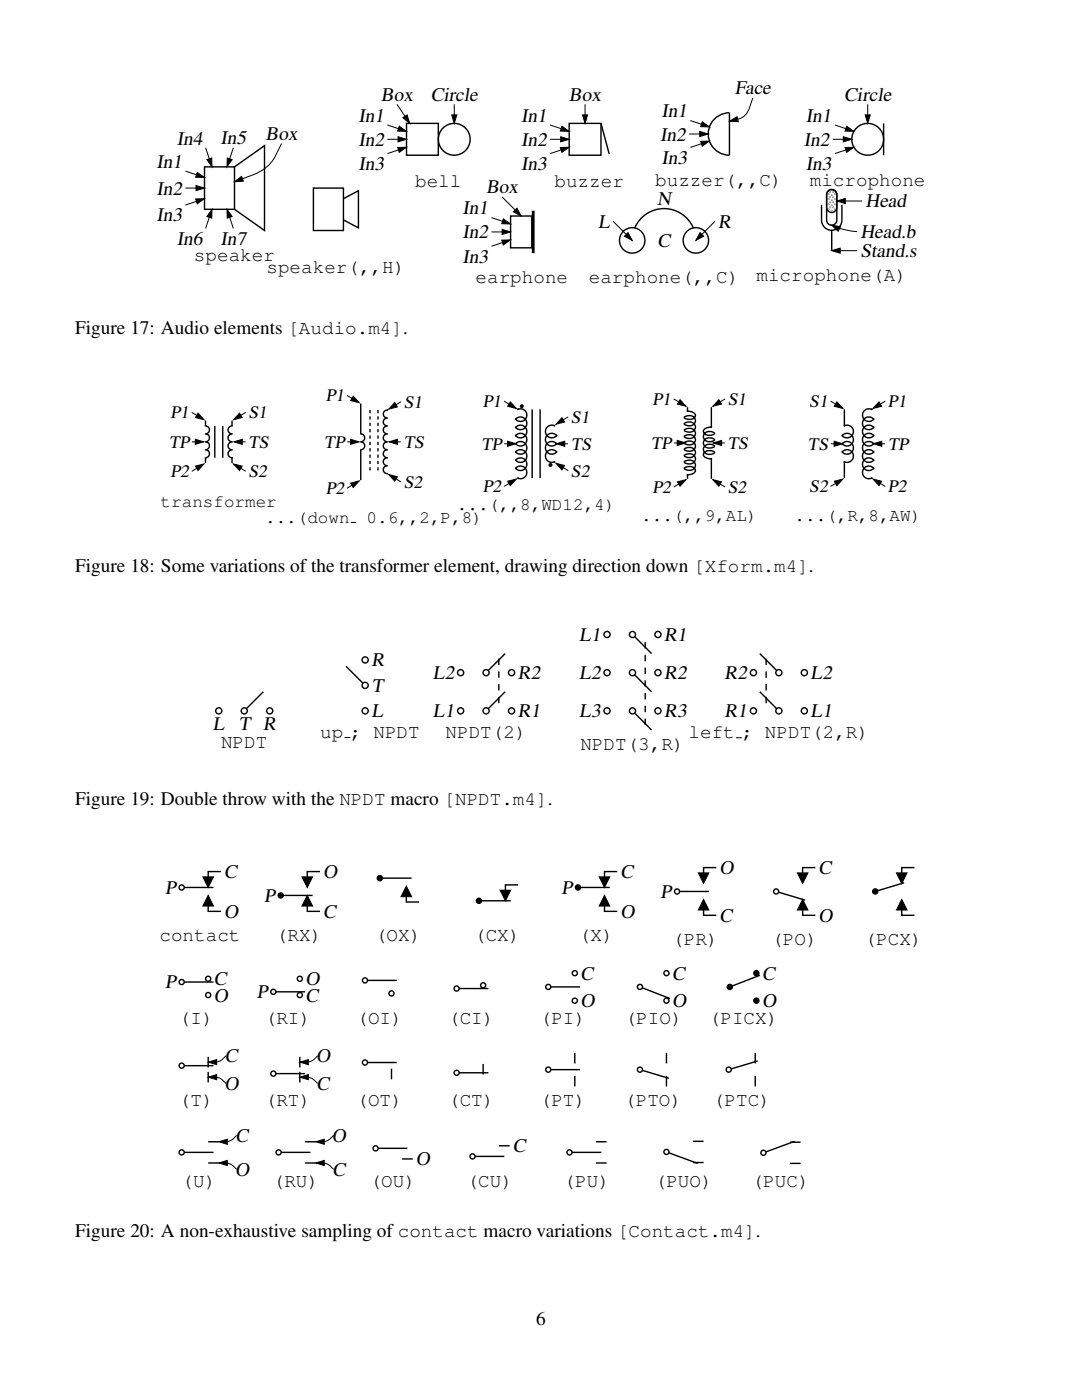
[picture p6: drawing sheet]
<svg xmlns="http://www.w3.org/2000/svg" width="216mm" height="279mm" viewBox="0 0 216 279" stroke-linecap="round" stroke-linejoin="round" font-family="sans-serif">
<g fill="none" stroke="#000" stroke-width=".28">
<path d="M40.8 33.3h6v8.5h-6zM46.8 33.3l6-4.2v16.9l-6-4.2M62.5 37.5h6v8.5h-6zM68.5 39.7l3-1.6v7.4l-3-1.6M81.1 24.6h6.4v6.4h-6.4zM113.6 24.6h6.3v6.4h-6.3zM119.9 24.6l1.7 6.2M142.7 23.6a4.2 4.2 0 0 1 2.9-1.1v8.5a4.2 4.2 0 0 1-4-2.7 4.2 4.2 0 0 1 1.1-4.7zM165.2 38.1a1.02 1.02 0 0 1 1.1-.2 1.02 1.02 0 0 1 .7 .9v5.1a1.02 1.02 0 0 1-1 1 1.02 1.02 0 0 1-1.1-1v-5.1zM165.2 38.1a1.02 1.02 0 0 1 1.1-.2 1.02 1.02 0 0 1 .7 .9v2.6a1.02 1.02 0 0 1-1 1 1.02 1.02 0 0 1-1.1-1v-2.6zM176.3 24.6v6.4M101.9 43.1h4.2v6.4h-4.2z"/>
<path d="M126.7 45.5a6.4 6.4 0 0 1 5.8-3.9 6.4 6.4 0 0 1 5.8 3.9M163.9 40.9v3a2.03 2.03 0 0 0 2.1 2.1 2.03 2.03 0 0 0 2-2.1v-3M166 46v4M40.9 85h.1M40.9 86.6h.1M40.9 88.2h.1M40.9 89.8h.1M40.9 91.4h.1M41 85a.79 .79 0 0 1 .8 .8 .79 .79 0 0 1-.8 .8M41 86.6a.79 .79 0 0 1 .8 .8 .79 .79 0 0 1-.8 .8M41 88.2a.79 .79 0 0 1 .8 .8 .79 .79 0 0 1-.8 .8M41 89.8a.79 .79 0 0 1 .8 .8 .79 .79 0 0 1-.8 .8"/>
<path d="M41 83.9v1.1M41 91.4v1M42.9 85v6.4M44.4 85v6.4M46.3 89.8a.79 .79 0 0 0-.8 .8 .79 .79 0 0 0 .8 .8M46.3 88.2a.79 .79 0 0 0-.8 .8 .79 .79 0 0 0 .8 .8M46.3 86.6a.79 .79 0 0 0-.8 .8 .79 .79 0 0 0 .8 .8M46.3 85a.79 .79 0 0 0-.8 .8 .79 .79 0 0 0 .8 .8M46.3 85h.1M46.3 86.6h.1M46.3 88.2h.1M46.3 89.8h.1"/>
<path d="M46.3 91.4h.1M46.3 83.9v1.1M46.3 91.4v1M71.8 86.6h.2M71.8 88.2h.2M71.8 89.8h.2M72 86.6a.79 .79 0 0 1 .8 .8 .79 .79 0 0 1-.8 .8M72 88.2a.79 .79 0 0 1 .8 .8 .79 .79 0 0 1-.8 .8M72 80.6v6M72 89.8v6M77.3 94.5h.1M77.3 92.9a.79 .79 0 0 0-.8 .8 .79 .79 0 0 0 .8 .8"/>
<path d="M77.3 91.4a.79 .79 0 0 0-.8 .7 .79 .79 0 0 0 .8 .8M77.3 89.8a.79 .79 0 0 0-.8 .8 .79 .79 0 0 0 .8 .8M77.3 88.2a.79 .79 0 0 0-.8 .8 .79 .79 0 0 0 .8 .8M77.3 86.6a.79 .79 0 0 0-.8 .8 .79 .79 0 0 0 .8 .8M77.3 85a.79 .79 0 0 0-.8 .8 .79 .79 0 0 0 .8 .8M77.3 83.4a.79 .79 0 0 0-.8 .8 .79 .79 0 0 0 .8 .8M77.3 81.8a.79 .79 0 0 0-.8 .8 .79 .79 0 0 0 .8 .8M77.3 81.8h.1M77.3 85h.1M77.3 86.6h.1M77.3 88.2h.1M77.3 89.8h.1"/>
<path d="M77.3 91.4h.1M77.3 92.9h.1M77.3 83.4h.1M103.3 81.7h.1M103.3 81.7a1.27 1.27 0 0 1 1.7 .5 1.27 1.27 0 0 1-.4 1.7 1.27 1.27 0 0 1-1.7-.2 1.27 1.27 0 0 1 1.8-.1 1.27 1.27 0 0 1 0 1.8 1.27 1.27 0 0 1-1.8-.1 1.27 1.27 0 0 1 1.8-.1 1.27 1.27 0 0 1 0 1.8 1.27 1.27 0 0 1-1.8-.1 1.27 1.27 0 0 1 1.8-.1 1.27 1.27 0 0 1 0 1.9 1.27 1.27 0 0 1-1.8-.1 1.27 1.27 0 0 1 1.8-.1 1.27 1.27 0 0 1 0 1.8 1.27 1.27 0 0 1-1.8-.1 1.27 1.27 0 0 1 1.8-.1 1.27 1.27 0 0 1 0 1.8 1.27 1.27 0 0 1-1.8-.1 1.27 1.27 0 0 1 1.8-.1 1.27 1.27 0 0 1 0 1.9 1.27 1.27 0 0 1-1.8-.1 1.27 1.27 0 0 1 1.7-.3 1.27 1.27 0 0 1 .4 1.7 1.27 1.27 0 0 1-1.7 .5M103.3 95.4h.1M106.2 81.7v13.7M107.8 81.7v13.7M110.6 84.8v.2a1.27 1.27 0 0 0-1.6 .5 1.27 1.27 0 0 0 .4 1.7 1.27 1.27 0 0 0 1.7-.3 1.27 1.27 0 0 0-1.9-.1 1.27 1.27 0 0 0 0 1.9 1.27 1.27 0 0 0 1.9-.1 1.27 1.27 0 0 0-1.9-.1 1.27 1.27 0 0 0 0 1.8 1.27 1.27 0 0 0 1.9-.1 1.27 1.27 0 0 0-1.7-.2 1.27 1.27 0 0 0-.4 1.6 1.27 1.27 0 0 0 1.6 .6v.1M137.2 81.3v.8a1.52 1.52 0 0 1 1.6 .8 1.37 1.37 0 0 1-2.3 .4 1.23 1.23 0 0 1 1.5-.3 1.23 1.23 0 0 1 .7 1.3 1.38 1.38 0 0 1-2.2 .3 1.23 1.23 0 0 1 1.5-.3 1.23 1.23 0 0 1 .7 1.2 1.38 1.38 0 0 1-2.2 .4 1.23 1.23 0 0 1 1.5-.4 1.23 1.23 0 0 1 .7 1.3 1.38 1.38 0 0 1-2.2 .3 1.23 1.23 0 0 1 1.5-.3 1.23 1.23 0 0 1 .7 1.3 1.38 1.38 0 0 1-2.2 .3 1.23 1.23 0 0 1 1.5-.3 1.23 1.23 0 0 1 .7 1.3 1.38 1.38 0 0 1-2.2 .3 1.23 1.23 0 0 1 1.5-.4 1.23 1.23 0 0 1 .7 1.3 1.38 1.38 0 0 1-2.2 .3 1.23 1.23 0 0 1 1.5-.3 1.23 1.23 0 0 1 .7 1.3 1.38 1.38 0 0 1-2.2 .3 1.23 1.23 0 0 1 1.5-.3 1.23 1.23 0 0 1 .7 1.3 1.38 1.38 0 0 1-2.2 .3 1.37 1.37 0 0 1 2.3 .4 1.31 1.31 0 0 1-1.6 .9v.7M141.9 81.3v3.9a1.52 1.52 0 0 0-1.5 .9 1.37 1.37 0 0 0 2.2 .4 1.23 1.23 0 0 0-1.5-.3 1.23 1.23 0 0 0-.7 1.3 1.38 1.38 0 0 0 2.2 .3 1.23 1.23 0 0 0-1.5-.4 1.23 1.23 0 0 0-.7 1.3 1.38 1.38 0 0 0 2.2 .3 1.23 1.23 0 0 0-1.5-.3 1.23 1.23 0 0 0-.7 1.3 1.38 1.38 0 0 0 2.2 .3 1.37 1.37 0 0 0-2.2 .5 1.31 1.31 0 0 0 1.5 .8v3.9M168.5 81.7v3.3a1.27 1.27 0 0 1 1.6 .5 1.27 1.27 0 0 1-.4 1.7 1.27 1.27 0 0 1-1.7-.3 1.27 1.27 0 0 1 1.9-.1 1.27 1.27 0 0 1 0 1.9 1.27 1.27 0 0 1-1.9-.1 1.27 1.27 0 0 1 1.9-.1 1.27 1.27 0 0 1 0 1.8 1.27 1.27 0 0 1-1.9-.1 1.27 1.27 0 0 1 1.7-.2 1.27 1.27 0 0 1 .4 1.6 1.27 1.27 0 0 1-1.6 .6v3.2"/>
<path d="M173.9 95.4h.1M173.9 81.7a1.27 1.27 0 0 0-1.6 .5 1.27 1.27 0 0 0 .3 1.7 1.27 1.27 0 0 0 1.7-.2 1.27 1.27 0 0 0-1.8-.1 1.27 1.27 0 0 0 0 1.8 1.27 1.27 0 0 0 1.8-.1 1.27 1.27 0 0 0-1.8-.1 1.27 1.27 0 0 0 0 1.8 1.27 1.27 0 0 0 1.8-.1 1.27 1.27 0 0 0-1.8-.1 1.27 1.27 0 0 0 0 1.9 1.27 1.27 0 0 0 1.8-.1 1.27 1.27 0 0 0-1.8-.1 1.27 1.27 0 0 0 0 1.8 1.27 1.27 0 0 0 1.8-.1 1.27 1.27 0 0 0-1.8-.1 1.27 1.27 0 0 0 0 1.8 1.27 1.27 0 0 0 1.8-.1 1.27 1.27 0 0 0-1.8-.1 1.27 1.27 0 0 0 0 1.9 1.27 1.27 0 0 0 1.8-.1 1.27 1.27 0 0 0-1.7-.3 1.27 1.27 0 0 0-.3 1.7 1.27 1.27 0 0 0 1.6 .5M173.9 81.7h.1"/>
<circle cx="90.6" cy="27.8" r="3.2"/>
<circle cx="165.3" cy="39.8" r=".02"/>
<circle cx="165.3" cy="38.7" r=".02"/>
<circle cx="165.7" cy="38.3" r=".02"/>
<circle cx="165.7" cy="39.4" r=".02"/>
<circle cx="166" cy="39" r=".02"/>
<circle cx="166" cy="40" r=".02"/>
<circle cx="166.3" cy="38.3" r=".02"/>
<circle cx="166.3" cy="39.4" r=".02"/>
<circle cx="166.6" cy="39.8" r=".02"/>
<circle cx="166.6" cy="38.7" r=".02"/>
<circle cx="173.1" cy="27.8" r="3.2"/>
<circle cx="126.2" cy="48" r="2.54"/>
<circle cx="138.9" cy="48" r="2.54"/>
<circle cx="165.3" cy="41.8" r=".02"/>
<circle cx="165.3" cy="40.8" r=".02"/>
<circle cx="165.7" cy="40.4" r=".02"/>
<circle cx="165.7" cy="41.4" r=".02"/>
<circle cx="166" cy="41" r=".02"/>
<circle cx="166" cy="42" r=".02"/>
<circle cx="166.3" cy="40.4" r=".02"/>
<circle cx="166.3" cy="41.4" r=".02"/>
<circle cx="166.6" cy="41.8" r=".02"/>
<circle cx="166.6" cy="40.8" r=".02"/>
</g>
<g fill="#000" stroke="#000" stroke-width=".2">
<path d="M39.4 34.4l1.4 1h-1.8zM39.1 37l1.7 .5-1.7 .5zM41.3 31.9l.9-.4 .1 1.8zM45.3 31.5l1 .4-1 1.4zM46.8 36.3l1.4-1.1 .4 1zM79.7 25.2l1.4 1h-1.8zM79.4 27.3l1.7 .5-1.7 .5zM79.3 29.4h1.8l-1.4 1zM80.4 23.5l.8-.6 .5 1.7zM90.1 22.9h1l-.5 1.7zM112.1 25.2l1.5 1h-1.8zM111.9 27.3l1.7 .5-1.7 .5z"/>
<path d="M111.8 29.4h1.8l-1.5 1zM116.2 22.9h1.1l-.6 1.7zM139.6 26.2l1.7 .5-1.7 .5zM140.1 24.3l1.5 1h-1.8zM139.8 28.2h1.8l-1.5 1zM145.6 24.2l1.5-.9 .2 1zM168.3 27.3l1.7 .5-1.7 .5zM168.9 25.2l1.5 1h-1.8zM167 40.1l1.7-.5v1zM168.6 29.4h1.8l-1.5 1zM172.6 22.9h1l-.5 1.7zM39 39.7h1.8l-1.4 1z"/>
<path d="M42.3 41.8l-.1 1.7-.9-.3zM45.3 41.8l1 1.4-1 .3zM100.4 43.7l1.5 1-1.8-.1zM100.2 45.8l1.7 .5-1.7 .5zM100.1 47.9h1.8l-1.5 1zM103.2 41.6l.8 1.5-1.6-.8zM124.6 47.1l.7-.7 .9 1.6zM139.7 46.4l.7 .7-1.5 .9zM166 50l1.7-.5v1zM166 44.9l1.7 .3-.5 1zM70.5 79.1l1.2 1.3-1.7-.5zM143.4 79.8l.6 .8-1.8 .5z"/>
<path d="M39 87.7l1.7 .5-1.7 .5zM39.5 82.5l1.2 1.3-1.7-.5zM39 93l1.7-.4-1.2 1.3zM47.8 82.5l.5 .8-1.7 .5zM46.6 92.6l1.7 .4-.5 .9zM46.7 88.2l1.6-.5v1zM69.9 87.7l1.7 .5-1.7 .5zM70 96.4l1.7-.4-1.2 1.3zM78.8 80.3l.5 .9-1.7 .4zM77.6 94.7l1.7 .4-.5 .9zM77.6 88.2l1.7-.5v1zM101.3 88.1l1.7 .5-1.7 .5z"/>
<path d="M101.8 80.2l1.2 1.3-1.7-.4zM101.3 96l1.7-.4-1.2 1.3zM112.1 83.4l.6 .8-1.8 .5zM110.9 92.5l1.8 .4-.6 .9zM111 88.6l1.7-.5v1zM135.1 87.9l1.7 .5-1.7 .5zM135.7 79.8l1.2 1.3-1.7-.5zM135.2 96.2l1.7-.5-1.2 1.3zM142.2 95.7l1.8 .5-.6 .8zM142.3 88.4l1.7-.5v1zM166.4 88.1l1.7 .5-1.7 .5zM167 80.2l1.2 1.3-1.7-.4z"/>
<path d="M166.5 96l1.7-.4-1.2 1.3zM175.4 80.2l.5 .9-1.7 .4zM174.2 95.6l1.7 .4-.5 .9zM174.3 88.6l1.6-.5v1z"/>
</g>
<g fill="none" stroke="#000" stroke-width=".2">
<path d="M150.2 19.5a6.3 6.3 0 0 1-1.9 3.8l-.9 .4-1.6 .4M37 34.1l3.6 1.2M37 37.5h3.6M40.6 39.7l-3.6 1.2M41 29.5l1.2 3.6M46.6 29.5l-1.2 3.6M56.2 28.6a12.2 12.2 0 0 1-2.5 4.3l-1.2 .9a20.7 20.7 0 0 1-5.5 2.4M77.3 24.9l3.6 1.2M77.3 27.8h3.6M79.2 20.8l2.4 3.6M80.9 29.5l-3.6 1.2M90.6 20.8v3.6"/>
<path d="M100.2 39.3l3.6 3.6M109.8 27.8h3.5M109.8 24.9l3.5 1.2M113.3 29.5l-3.5 1.2M116.7 20.8v3.6M137.5 26.7h3.6M137.8 24.1l3.5 1.2M141.3 28.2l-3.5 1.2M166.2 27.8h3.5M166.6 24.9l3.6 1.2M170.2 29.5l-3.6 1.2M173.1 20.8v3.6"/>
<path d="M42.2 42l-1.2 3.6M45.4 42l1.2 3.6M98.1 43.4l3.5 1.2M98.1 46.3h3.5M101.6 48l-3.5 1.1M122.3 44.2l3.7 3.6M142.7 44.2l-3.7 3.6M166.2 45.1l2 .7 2.8 .4M166.2 50h4.8M167.2 40.1h4.9M69.2 78.9l2.3 1.3M134.4 79.6l2.3 1.4"/>
<path d="M144.7 79.6l-2.2 1.4M38.3 82.3l2.2 1.3M38.3 88.2h2.1M40.5 92.7l-2.2 1.4M46.8 92.7l2.2 1.4M46.9 88.2h2.1M49 82.3l-2.2 1.3M69.3 88.2h2.1M71.5 96.1l-2.3 1.3M77.8 94.8l2.2 1.4M77.9 88.2h2.1M80 80.2l-2.2 1.3"/>
<path d="M100.6 80l2.2 1.4M100.6 88.6h2.1M102.8 95.7l-2.2 1.4M111.2 92.6l2.2 1.3M111.2 88.6h2.1M113.4 83.2l-2.2 1.3M134.5 88.4h2.1M136.7 95.9l-2.3 1.3M142.5 95.9l2.2 1.3M142.5 88.4h2.1M165.7 80l2.3 1.4M165.8 88.6h2.1"/>
<path d="M168 95.7l-2.3 1.4M174.4 95.7l2.3 1.4M174.5 88.6h2.1M176.7 80l-2.3 1.4M70 104.3h1"/>
<circle cx="102.9" cy="88.6" r=".07"/>
<circle cx="102.9" cy="91.8" r=".07"/>
<circle cx="102.9" cy="85.3" r=".07"/>
<circle cx="102.9" cy="83.7" r=".07"/>
<circle cx="102.9" cy="86.9" r=".07"/>
<circle cx="102.9" cy="90.2" r=".07"/>
<circle cx="102.9" cy="93.5" r=".07"/>
<circle cx="103.3" cy="95.4" r=".07"/>
<circle cx="103.3" cy="81.7" r=".07"/>
<circle cx="110.6" cy="92.2" r=".07"/>
<circle cx="110.6" cy="85" r=".07"/>
<circle cx="111.1" cy="88.6" r=".07"/>
<circle cx="111.1" cy="86.9" r=".07"/>
<circle cx="111.1" cy="90.2" r=".07"/>
<circle cx="137.2" cy="94.8" r=".07"/>
<circle cx="137.2" cy="82.1" r=".07"/>
<circle cx="141.9" cy="91.6" r=".07"/>
<circle cx="141.9" cy="85.2" r=".07"/>
<circle cx="168" cy="88.6" r=".07"/>
<circle cx="168" cy="90.2" r=".07"/>
<circle cx="168" cy="86.9" r=".07"/>
<circle cx="168.5" cy="92.2" r=".07"/>
<circle cx="168.5" cy="85" r=".07"/>
<circle cx="173.9" cy="95.4" r=".07"/>
<circle cx="173.9" cy="81.7" r=".07"/>
<circle cx="174.3" cy="88.6" r=".07"/>
<circle cx="174.3" cy="91.8" r=".07"/>
<circle cx="174.3" cy="85.3" r=".07"/>
<circle cx="174.3" cy="83.7" r=".07"/>
<circle cx="174.3" cy="86.9" r=".07"/>
<circle cx="174.3" cy="93.5" r=".07"/>
<circle cx="174.3" cy="90.2" r=".07"/>
</g>
<path d="M106.4 42.1v8.4" fill="none" stroke="#000" stroke-width=".56"/>
<path d="M73.8 81.8v12.7M75.4 81.8v12.7" fill="none" stroke="#000" stroke-width=".28" stroke-dasharray=".6 .6" stroke-linecap="butt"/>
<g fill="#000" stroke="#000" stroke-width=".28">
<circle cx="104.1" cy="81.1" r=".25"/>
<circle cx="109.8" cy="92.8" r=".25"/>
</g>
<circle cx="43.7" cy="141.9" r=".61" fill="#fff" stroke="#000" stroke-width=".28"/>
<path d="M52.5 138.1l-3.8 3.8M48.7 141.9h.1M53.8 141.9h.1" fill="none" stroke="#000" stroke-width=".28"/>
<g fill="#fff" stroke="#000" stroke-width=".28">
<circle cx="48.7" cy="141.9" r=".61"/>
<circle cx="53.8" cy="141.9" r=".61"/>
<circle cx="72.9" cy="141.9" r=".61"/>
</g>
<path d="M69.1 133l3.8 3.8M72.9 136.8h.1M72.9 131.7h.1" fill="none" stroke="#000" stroke-width=".28"/>
<g fill="#fff" stroke="#000" stroke-width=".28">
<circle cx="72.9" cy="136.8" r=".61"/>
<circle cx="72.9" cy="131.7" r=".61"/>
</g>
<path d="M68.7 147.2h1.2" fill="none" stroke="#000" stroke-width=".2"/>
<circle cx="91.9" cy="141.9" r=".61" fill="#fff" stroke="#000" stroke-width=".28"/>
<path d="M100.8 138.1l-3.8 3.8M97 141.9h.1M102.1 141.9h.1" fill="none" stroke="#000" stroke-width=".28"/>
<g fill="#fff" stroke="#000" stroke-width=".28">
<circle cx="97" cy="141.9" r=".61"/>
<circle cx="102.1" cy="141.9" r=".61"/>
<circle cx="91.9" cy="134.2" r=".61"/>
</g>
<path d="M97 134.2h.1M100.8 130.4l-3.8 3.8M102.1 134.2h.1" fill="none" stroke="#000" stroke-width=".28"/>
<g fill="#fff" stroke="#000" stroke-width=".28">
<circle cx="97" cy="134.2" r=".61"/>
<circle cx="102.1" cy="134.2" r=".61"/>
</g>
<path d="M99.5 140.3v-9.5" fill="none" stroke="#000" stroke-width=".28" stroke-dasharray="1.3 1.3" stroke-linecap="butt"/>
<circle cx="121.1" cy="126.6" r=".61" fill="#fff" stroke="#000" stroke-width=".28"/>
<path d="M126.2 126.6h.1M126.2 126.6l3.8 3.8M131.3 126.6h.1" fill="none" stroke="#000" stroke-width=".28"/>
<g fill="#fff" stroke="#000" stroke-width=".28">
<circle cx="126.2" cy="126.6" r=".61"/>
<circle cx="131.3" cy="126.6" r=".61"/>
<circle cx="121.1" cy="134.2" r=".61"/>
</g>
<path d="M126.2 134.2h.1M126.2 134.2l3.8 3.9M131.3 134.2h.1" fill="none" stroke="#000" stroke-width=".28"/>
<g fill="#fff" stroke="#000" stroke-width=".28">
<circle cx="126.2" cy="134.2" r=".61"/>
<circle cx="131.3" cy="134.2" r=".61"/>
<circle cx="121.1" cy="141.9" r=".61"/>
</g>
<path d="M126.2 141.9h.1M126.2 141.9l3.8 3.8M131.3 141.9h.1" fill="none" stroke="#000" stroke-width=".28"/>
<g fill="#fff" stroke="#000" stroke-width=".28">
<circle cx="126.2" cy="141.9" r=".61"/>
<circle cx="131.3" cy="141.9" r=".61"/>
</g>
<path d="M128.7 128.2v17.1" fill="none" stroke="#000" stroke-width=".28" stroke-dasharray="1.3 1.3" stroke-linecap="butt"/>
<circle cx="160.5" cy="141.9" r=".61" fill="#fff" stroke="#000" stroke-width=".28"/>
<path d="M151.6 138.1l3.8 3.8M150.3 141.9h.1M155.4 141.9h.1" fill="none" stroke="#000" stroke-width=".28"/>
<g fill="#fff" stroke="#000" stroke-width=".28">
<circle cx="155.4" cy="141.9" r=".61"/>
<circle cx="150.3" cy="141.9" r=".61"/>
<circle cx="160.5" cy="134.2" r=".61"/>
</g>
<path d="M150.3 134.2h.1M151.6 130.4l3.8 3.8M155.4 134.2h.1" fill="none" stroke="#000" stroke-width=".28"/>
<g fill="#fff" stroke="#000" stroke-width=".28">
<circle cx="155.4" cy="134.2" r=".61"/>
<circle cx="150.3" cy="134.2" r=".61"/>
</g>
<path d="M152.9 140.3v-9.5" fill="none" stroke="#000" stroke-width=".28" stroke-dasharray="1.3 1.3" stroke-linecap="butt"/>
<path d="M146.9 147.2h1.1" fill="none" stroke="#000" stroke-width=".2"/>
<circle cx="36.2" cy="177.1" r=".51" fill="#fff" stroke="#000" stroke-width=".28"/>
<g fill="none" stroke="#000" stroke-width=".28">
<path d="M36.8 177.1h5.8M41.5 179v2.9h2.6M44.1 173.9h-2.6v2.9M56.5 178.7h5.9M61.3 179v2.9h2.6M63.9 173.9h-2.6v2.9M76.3 175.3h5.8M81.1 177.2v2.8h2.5M96.1 179.8h5.8M103.4 176.6h-2.5v2.9M115.8 177.1h5.9M120.6 179v2.9h2.6"/>
<path d="M123.2 173.9h-2.6v2.9"/>
</g>
<path d="M40.5 175h2.1l-1.1 2.1zM60.3 175h2.1l-1.1 2.1zM81.1 176.8l1 2.2h-2.1zM99.8 177.7h2.1l-1 2.1zM119.6 175h2.1l-1.1 2.1zM41.5 178.7l1.1 2.1h-2.1zM61.3 178.7l1.1 2.1h-2.1zM120.6 178.7l1.1 2.1h-2.1z" fill="#000" stroke="#000" stroke-width=".2"/>
<g fill="#000" stroke="#000" stroke-width=".28">
<circle cx="56" cy="178.7" r=".51"/>
<circle cx="75.8" cy="175.3" r=".51"/>
<circle cx="95.6" cy="179.8" r=".51"/>
<circle cx="115.3" cy="177.1" r=".51"/>
</g>
<circle cx="135.1" cy="177.9" r=".51" fill="#fff" stroke="#000" stroke-width=".28"/>
<path d="M139.3 174.2h2.1l-1 2.1zM140.4 179.5l1 2.1h-2.1z" fill="#000" stroke="#000" stroke-width=".2"/>
<path d="M135.6 177.9h5.8M140.4 179.8v2.9h2.5M142.9 173.1h-2.5v2.9" fill="none" stroke="#000" stroke-width=".28"/>
<circle cx="154.9" cy="177.9" r=".51" fill="#fff" stroke="#000" stroke-width=".28"/>
<path d="M159.1 174.2h2.1l-1 2.1zM178.9 174.2h2.1l-1.1 2.1zM160.2 179.5l1 2.1h-2.1zM179.9 179.5l1.1 2.1h-2.1z" fill="#000" stroke="#000" stroke-width=".2"/>
<path d="M155.4 178.1l5.2 1.5M160.2 179.8v2.9h2.5M162.7 173.1h-2.5v2.9M179.9 179.8v2.9h2.6M180.4 176.2l-5.3 1.6M182.5 173.1h-2.6v2.9" fill="none" stroke="#000" stroke-width=".28"/>
<circle cx="174.6" cy="177.9" r=".51" fill="#000" stroke="#000" stroke-width=".28"/>
<circle cx="36.2" cy="196" r=".51" fill="#fff" stroke="#000" stroke-width=".28"/>
<path d="M36.8 196h5.8" fill="none" stroke="#000" stroke-width=".28"/>
<g fill="#fff" stroke="#000" stroke-width=".28">
<circle cx="41.5" cy="195.3" r=".51"/>
<circle cx="41.5" cy="198.6" r=".51"/>
<circle cx="54.5" cy="197.9" r=".51"/>
</g>
<path d="M55 197.9h5.9" fill="none" stroke="#000" stroke-width=".28"/>
<g fill="#fff" stroke="#000" stroke-width=".28">
<circle cx="59.8" cy="198.6" r=".51"/>
<circle cx="59.8" cy="195.3" r=".51"/>
<circle cx="72.8" cy="195.7" r=".51"/>
</g>
<path d="M73.3 195.7h5.9" fill="none" stroke="#000" stroke-width=".28"/>
<g fill="#fff" stroke="#000" stroke-width=".28">
<circle cx="78.1" cy="198.3" r=".51"/>
<circle cx="91.1" cy="197.3" r=".51"/>
</g>
<path d="M91.6 197.3h5.9" fill="none" stroke="#000" stroke-width=".28"/>
<g fill="#fff" stroke="#000" stroke-width=".28">
<circle cx="96.4" cy="196.6" r=".51"/>
<circle cx="109.4" cy="197" r=".51"/>
<circle cx="114.7" cy="194.2" r=".51"/>
<circle cx="114.7" cy="199.7" r=".51"/>
</g>
<path d="M109.9 197h5.9" fill="none" stroke="#000" stroke-width=".28"/>
<g fill="#fff" stroke="#000" stroke-width=".28">
<circle cx="127.7" cy="197" r=".51"/>
<circle cx="133" cy="194.2" r=".51"/>
<circle cx="133" cy="199.7" r=".51"/>
</g>
<path d="M128.2 197.1l5.5 2.2M151.6 194.6l-5.5 2.2" fill="none" stroke="#000" stroke-width=".28"/>
<g fill="#000" stroke="#000" stroke-width=".28">
<circle cx="145.6" cy="197" r=".51"/>
<circle cx="150.9" cy="199.7" r=".51"/>
<circle cx="150.9" cy="194.2" r=".51"/>
</g>
<circle cx="36.2" cy="212.7" r=".51" fill="#fff" stroke="#000" stroke-width=".28"/>
<path d="M36.8 212.7h5.8M41.5 210.9v2.1M41.5 213.9v2.1" fill="none" stroke="#000" stroke-width=".28"/>
<path d="M41.5 212l1.7-.5v1zM41.5 215l1.7-.5v1z" fill="#000" stroke="#000" stroke-width=".2"/>
<path d="M41.8 215l1.8 .1a3.1 3.1 0 0 1 1.5 1.1M45.1 210.7a3.1 3.1 0 0 1-3.3 1.3" fill="none" stroke="#000" stroke-width=".2"/>
<circle cx="54.5" cy="214.3" r=".51" fill="#fff" stroke="#000" stroke-width=".28"/>
<path d="M55 214.3h5.9M59.8 210.9v2.1M59.8 213.9v2.1" fill="none" stroke="#000" stroke-width=".28"/>
<path d="M59.8 212l1.7-.5v1zM59.8 215l1.7-.5v1z" fill="#000" stroke="#000" stroke-width=".2"/>
<path d="M60.1 215l1.7 .1a3.1 3.1 0 0 1 1.6 1.1M63.4 210.7a3.1 3.1 0 0 1-3.3 1.3" fill="none" stroke="#000" stroke-width=".2"/>
<circle cx="72.8" cy="212" r=".51" fill="#fff" stroke="#000" stroke-width=".28"/>
<path d="M73.3 212h5.9M78.1 213.3v2.1" fill="none" stroke="#000" stroke-width=".28"/>
<circle cx="91.1" cy="214.1" r=".51" fill="#fff" stroke="#000" stroke-width=".28"/>
<path d="M91.6 214.1h5.9M96.4 212.3v2.2" fill="none" stroke="#000" stroke-width=".28"/>
<circle cx="109.4" cy="213.5" r=".51" fill="#fff" stroke="#000" stroke-width=".28"/>
<path d="M109.9 213.5h5.9M114.7 210.1v2.1M114.7 214.7v2.1" fill="none" stroke="#000" stroke-width=".28"/>
<circle cx="127.7" cy="213.5" r=".51" fill="#fff" stroke="#000" stroke-width=".28"/>
<path d="M128.2 213.6l5.3 1.6M133 210.1v2.1M133 214.7v2.1" fill="none" stroke="#000" stroke-width=".28"/>
<circle cx="145.4" cy="213.5" r=".51" fill="#fff" stroke="#000" stroke-width=".28"/>
<path d="M150.7 210.1v2.1M150.7 214.7v2.1M151.2 211.7l-5.3 1.6" fill="none" stroke="#000" stroke-width=".28"/>
<circle cx="36.2" cy="230" r=".51" fill="#fff" stroke="#000" stroke-width=".28"/>
<path d="M36.8 230h5.8M41.5 227.9h2.2M41.5 232.1h2.2" fill="none" stroke="#000" stroke-width=".28"/>
<path d="M43.7 227.9l1.7-.5v1zM43.7 232.1l1.7-.5v1z" fill="#000" stroke="#000" stroke-width=".2"/>
<path d="M43.9 232.1l1.8 .1a3.1 3.1 0 0 1 1.5 1.2M47.2 226.6a3.1 3.1 0 0 1-3.3 1.3" fill="none" stroke="#000" stroke-width=".2"/>
<circle cx="55.6" cy="230" r=".51" fill="#fff" stroke="#000" stroke-width=".28"/>
<path d="M56.1 230h5.8M60.9 232.1h2.1M60.9 227.9h2.1" fill="none" stroke="#000" stroke-width=".28"/>
<path d="M63 227.9l1.7-.5v1zM63 232.1l1.7-.5v1z" fill="#000" stroke="#000" stroke-width=".2"/>
<path d="M63.2 232.1l1.8 .1a3.1 3.1 0 0 1 1.6 1.2M66.6 226.6a3.1 3.1 0 0 1-3.4 1.3" fill="none" stroke="#000" stroke-width=".2"/>
<circle cx="74.9" cy="229.2" r=".51" fill="#fff" stroke="#000" stroke-width=".28"/>
<path d="M75.5 229.2h5.8M80.2 231.3h2.2" fill="none" stroke="#000" stroke-width=".28"/>
<circle cx="94.3" cy="230.8" r=".51" fill="#fff" stroke="#000" stroke-width=".28"/>
<path d="M94.8 230.8h5.8M99.6 228.7h2.1" fill="none" stroke="#000" stroke-width=".28"/>
<circle cx="113.6" cy="230" r=".51" fill="#fff" stroke="#000" stroke-width=".28"/>
<path d="M114.1 230h5.9M118.9 227.9h2.1M118.9 232.1h2.1" fill="none" stroke="#000" stroke-width=".28"/>
<circle cx="133" cy="229.9" r=".51" fill="#fff" stroke="#000" stroke-width=".28"/>
<path d="M133.5 230.1l5.7 2.1M138.3 227.8h2.1M138.3 232h2.1" fill="none" stroke="#000" stroke-width=".28"/>
<circle cx="152.3" cy="230.1" r=".51" fill="#fff" stroke="#000" stroke-width=".28"/>
<path d="M157.6 228h2.1M157.6 232.2h2.1M158.6 227.8l-5.8 2.1" fill="none" stroke="#000" stroke-width=".28"/>
<g font-size="3.8">
<text x="76" y="20.1">Box</text>
<text x="85.9" y="20.1">Circle</text>
<text x="113.5" y="20.1">Box</text>
<text x="132" y="23.4">In1</text>
<text x="146.6" y="18.9">Face</text>
<text x="168.4" y="20.1">Circle</text>
<text x="35.3" y="28.8">In4</text>
<text x="44" y="28.8">In5</text>
<text x="53" y="28">Box</text>
<text x="71.5" y="24.3">In1</text>
<text x="71.5" y="29.1">In2</text>
<text x="104" y="24.3">In1</text>
<text x="104" y="29.1">In2</text>
<text x="131.7" y="28.1">In2</text>
<text x="160.4" y="29.1">In2</text>
<text x="160.8" y="24.3">In1</text>
<text x="31.2" y="33.5">In1</text>
<text x="71.5" y="33.9">In3</text>
<text x="104" y="33.9">In3</text>
<text x="132" y="32.7">In3</text>
<text x="160.8" y="33.9">In3</text>
<text x="31.2" y="38.8">In2</text>
<text x="82.8" y="37.2">bell</text>
<text x="97" y="38.6">Box</text>
<text x="110.6" y="37.2">buzzer</text>
<text x="130.7" y="37.1">buzzer(,,C)</text>
<text x="131.1" y="40.9">N</text>
<text x="161.6" y="37">microphone</text>
<text x="172.7" y="41.4">Head</text>
<text x="31.2" y="44.2">In3</text>
<text x="92.3" y="42.8">In1</text>
<text x="92.3" y="47.6">In2</text>
<text x="119.3" y="45.5">L</text>
<text x="143.3" y="45.5">R</text>
<text x="171.7" y="47.5">Head.b</text>
<text x="35.3" y="48.9">In6</text>
<text x="38.7" y="52">speaker</text>
<text x="44" y="48.8">In7</text>
<text x="92.3" y="52.4">In3</text>
<text x="131.2" y="49.3">C</text>
<text x="171.7" y="51.3">Stand.s</text>
<text x="53.2" y="54.5">speaker(,,H)</text>
<text x="94.9" y="56.5">earphone</text>
<text x="117.5" y="56.5">earphone(,,C)</text>
<text x="150.9" y="56.1">microphone(A)</text>
<text x="15" y="66.7">Figure 17: Audio elements [Audio.m4].</text>
<text x="15" y="114.2">Figure 18: Some variations of the transformer element, drawing direction down [Xform.m4].</text>
<text x="115.6" y="127.9">L1</text>
<text x="132.5" y="127.9">R1</text>
<text x="74.1" y="133">R</text>
<text x="86.4" y="135.6">L2</text>
<text x="103.3" y="135.6">R2</text>
<text x="115.6" y="135.6">L2</text>
<text x="132.5" y="135.6">R2</text>
<text x="144.6" y="135.6">R2</text>
<text x="161.7" y="135.6">L2</text>
<text x="74.1" y="138.1">T</text>
<text x="74.1" y="143.2">L</text>
<text x="86.4" y="143.2">L1</text>
<text x="103.3" y="143.2">R1</text>
<text x="115.6" y="143.2">L3</text>
<text x="132.5" y="143.2">R3</text>
<text x="144.6" y="143.2">R1</text>
<text x="161.7" y="143.2">L1</text>
<text x="42.5" y="145.7">L T R</text>
<text x="44.1" y="149.2">NPDT</text>
<text x="63.9" y="147.2">up ; NPDT</text>
<text x="88.9" y="147.3">NPDT(2)</text>
<text x="115.8" y="149.7">NPDT(3,R)</text>
<text x="137.4" y="147.3">left ; NPDT(2,R)</text>
<text x="15" y="160.7">Figure 19: Double throw with the NPDT macro [NPDT.m4].</text>
<text x="33" y="178.4">P</text>
<text x="44.7" y="175.2">C</text>
<text x="52.7" y="180">P</text>
<text x="64.5" y="175.2">O</text>
<text x="112" y="178.4">P</text>
<text x="123.8" y="175.2">C</text>
<text x="131.8" y="179.2">P</text>
<text x="143.6" y="174.4">O</text>
<text x="163.3" y="174.4">C</text>
<text x="44.7" y="183.2">O</text>
<text x="64.5" y="183.2">C</text>
<text x="123.8" y="183.2">O</text>
<text x="143.6" y="184">C</text>
<text x="163.3" y="184">O</text>
<text x="31.8" y="187.8">contact</text>
<text x="55.1" y="187.7">(RX)</text>
<text x="74.8" y="187.7">(OX)</text>
<text x="94.6" y="187.7">(CX)</text>
<text x="115.5" y="187.7">(X)</text>
<text x="134.1" y="188.5">(PR)</text>
<text x="153.9" y="188.5">(PO)</text>
<text x="172.5" y="188.5">(PCX)</text>
<text x="33" y="197.3">P</text>
<text x="42.7" y="196.6">C</text>
<text x="61" y="196.6">O</text>
<text x="115.8" y="195.5">C</text>
<text x="134.1" y="195.5">C</text>
<text x="152.1" y="195.5">C</text>
<text x="42.7" y="199.9">O</text>
<text x="51.2" y="199.2">P</text>
<text x="61" y="199.9">C</text>
<text x="115.8" y="201">O</text>
<text x="134.1" y="201">O</text>
<text x="152.1" y="201">O</text>
<text x="35.7" y="204.3">(I)</text>
<text x="52.8" y="204.3">(RI)</text>
<text x="71.1" y="204.3">(OI)</text>
<text x="89.4" y="204.3">(CI)</text>
<text x="107.7" y="204.3">(PI)</text>
<text x="124.7" y="204.3">(PIO)</text>
<text x="141.4" y="204.3">(PICX)</text>
<text x="44.9" y="212">C</text>
<text x="63.1" y="212">O</text>
<text x="35.7" y="220.8">(T)</text>
<text x="44.8" y="217.5">O</text>
<text x="52.8" y="220.8">(RT)</text>
<text x="63.2" y="217.5">C</text>
<text x="71.1" y="220.8">(OT)</text>
<text x="89.4" y="220.8">(CT)</text>
<text x="107.7" y="220.8">(PT)</text>
<text x="124.6" y="220.8">(PTO)</text>
<text x="142.3" y="220.8">(PTC)</text>
<text x="47" y="227.9">C</text>
<text x="66.2" y="227.9">O</text>
<text x="83" y="232.6">O</text>
<text x="102.3" y="230">C</text>
<text x="36.2" y="236.9">(U)</text>
<text x="46.9" y="234.7">O</text>
<text x="54.4" y="236.9">(RU)</text>
<text x="66.3" y="234.7">C</text>
<text x="73.8" y="236.9">(OU)</text>
<text x="93.1" y="236.9">(CU)</text>
<text x="112.5" y="236.9">(PU)</text>
<text x="130.7" y="236.9">(PUO)</text>
<text x="150" y="236.9">(PUC)</text>
<text x="15" y="246.9">Figure 20: A non-exhaustive sampling of contact macro variations [Contact.m4].</text>
<text x="107" y="264.4">6</text>
</g>
<g font-size="3.5">
<text x="34" y="83.5">P1</text>
<text x="49.6" y="83.5">S1</text>
<text x="65" y="80.1">P1</text>
<text x="80.6" y="81.4">S1</text>
<text x="96.3" y="81.2">P1</text>
<text x="130.2" y="80.8">P1</text>
<text x="145.2" y="80.8">S1</text>
<text x="161.5" y="81.2">S1</text>
<text x="177.2" y="81.2">P1</text>
<text x="33.7" y="89.4">TP</text>
<text x="49.5" y="89.4">TS</text>
<text x="64.6" y="89.4">TP</text>
<text x="80.5" y="89.4">TS</text>
<text x="96" y="89.7">TP</text>
<text x="113.9" y="89.7">TS</text>
<text x="113.9" y="84.4">S1</text>
<text x="129.8" y="89.6">TP</text>
<text x="145.2" y="89.6">TS</text>
<text x="161.1" y="89.7">TS</text>
<text x="177.1" y="89.7">TP</text>
<text x="34" y="95.3">P2</text>
<text x="49.6" y="95.2">S2</text>
<text x="113.9" y="95.1">S2</text>
<text x="32.1" y="101.1">transformer</text>
<text x="65" y="98.6">P2</text>
<text x="80.6" y="97.3">S2</text>
<text x="91.2" y="101.8">...(,,8,WD12,4)</text>
<text x="96.3" y="98.3">P2</text>
<text x="130.2" y="98.4">P2</text>
<text x="145.2" y="98.4">S2</text>
<text x="161.5" y="98.2">S2</text>
<text x="177.2" y="98.3">P2</text>
<text x="52.9" y="104.3">...(down</text>
<text x="73.2" y="104.3">0.6,,2,P,8)</text>
<text x="128" y="104.1">...(,,9,AL)</text>
<text x="158.5" y="104.1">...(,R,8,AW)</text>
</g>
</svg>
